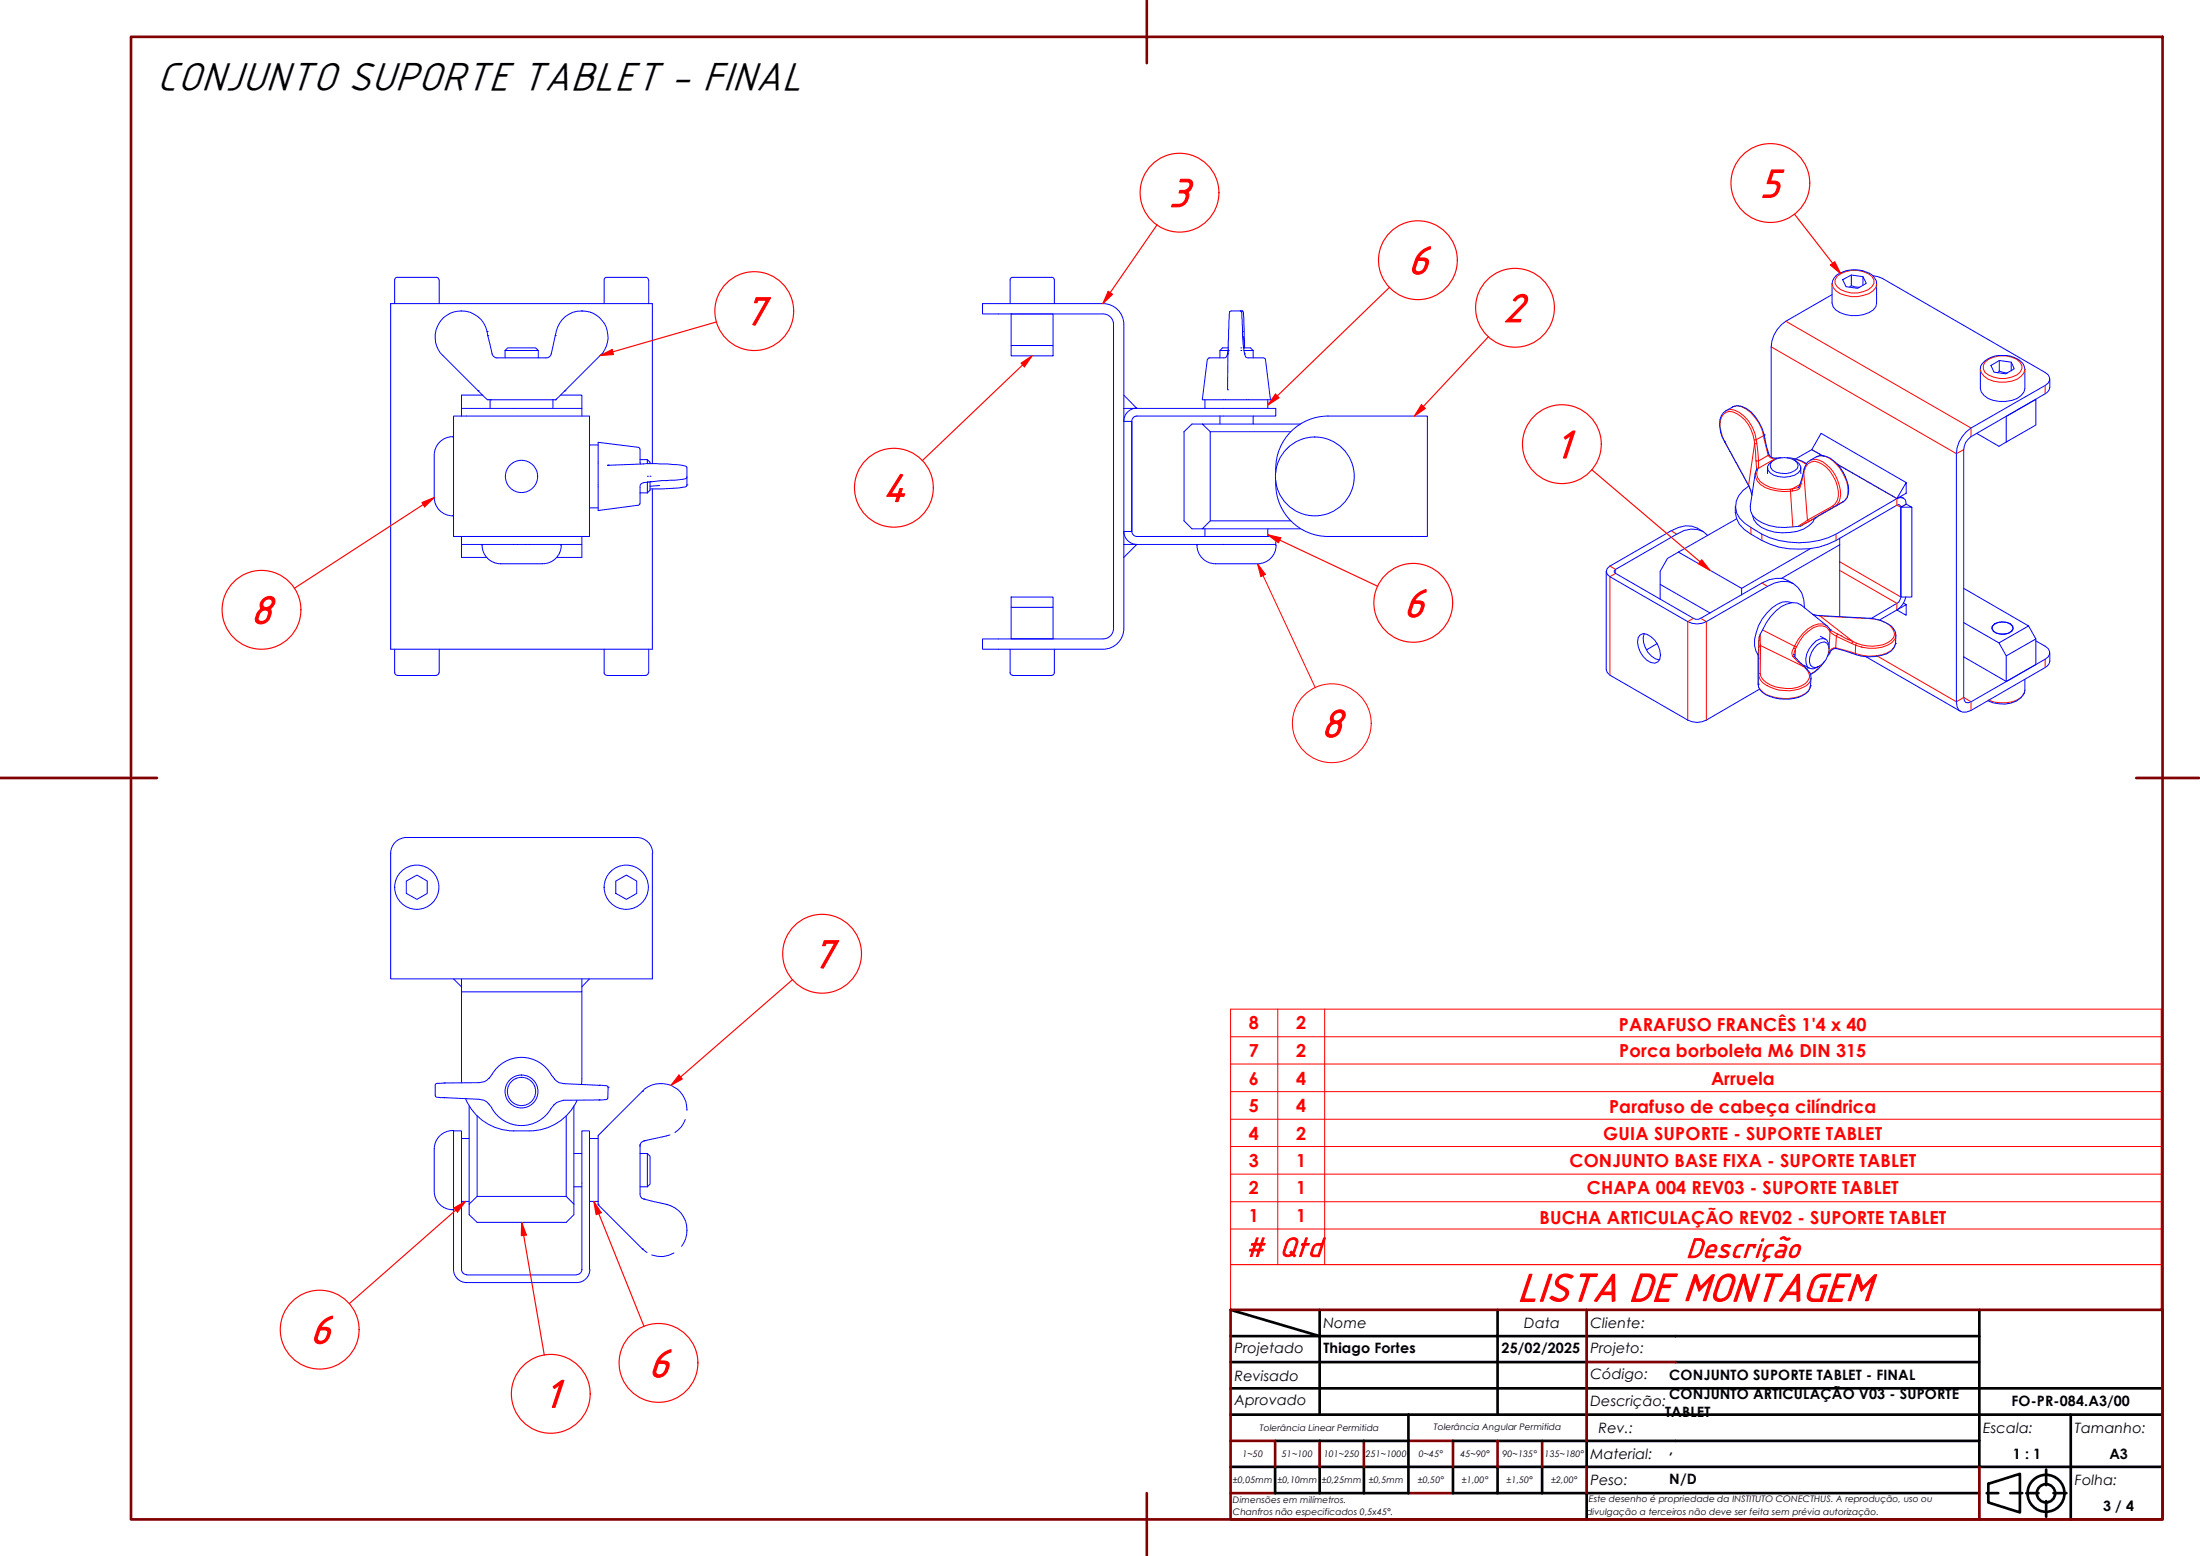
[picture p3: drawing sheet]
<svg xmlns="http://www.w3.org/2000/svg" width="420mm" height="297mm" viewBox="0 0 420 297" stroke-linecap="round" stroke-linejoin="round" font-family="sans-serif">
<!-- layer: Visible ABNT -->
<g fill="none" stroke="#00f" stroke-width=".19">
<path d="M75.4 53.5v4.5M75.4 53.4v-.2l.5-.3h7.5l.4 .3v.2M83.9 53.5v4.5M111.1 59.4a4.9 4.9 0 0 0-4.9 3.8M111.1 59.4a4.9 4.9 0 0 1 4.7 3 4.9 4.9 0 0 1-1.2 5.5M111.1 59.4h.1M115.4 53.5v4.5M123.3 52.9l.5 .3v.2M123.4 52.9h-7.5l-.5 .3v.2M123.9 53.5v4.5M192.9 53.5v4.5M200.9 52.9l.2 .1 .3 .4"/>
<path d="M200.9 52.9h-7.5l-.4 .3-.1 .2M201.4 53.5v4.5M236.9 59.4h.1l.2 .4 .1 3.5M237.2 59.4h.1M237.2 59.4h-2.1l-.3 .1-.2 5.7-.2 9.1M237.2 59.4l.2 .1 .1 .2 .2 6.7-.2-2.2M349.9 56.2l-8.8 5.1a6.2 6.2 0 0 0-2.8 4.9v21.1M350.7 52.6a6.1 6.1 0 0 1 6.9 0l.7 1 .1 .6v3.6l-.1 .7a4.9 4.9 0 0 1-4.7 1.7 4.5 4.5 0 0 1-3.5-1.7l-.2-.7v-3.6l.4-1.1zM351.9 53.4l1.7-.9 2.2 .3 .6 1.3-1.6 .9-2.2-.3zM353.6 52.5v2l-.3 .3M353.6 54.5l1.5 .3M355.8 52.8v1.7"/>
<path d="M357.7 52.6l1.8 .5 31.1 18a1.32 1.32 0 0 1 .8 1.2 1.32 1.32 0 0 1-.8 1.3l-14.2 8.1a6.2 6.2 0 0 0-2.8 4.9v47.4l.2 .9a1.67 1.67 0 0 0 2.6 .7l14.6-8.5 .5-.9v-1.6M86.6 79.4h26v23h-26zM88.1 79.4v-1.4h23v1.4M91.3 74.6l1.8 1.7h13M91.3 74.6h.1M92.2 75.4h-4.1v2.6M93 63.3a5 5 0 0 0-7.3-3.4 5 5 0 0 0-1.1 8l6.7 6.7M93 63.3h.1M93 63.3l.2 .8M93.2 64.1l.8 3.4a.99 .99 0 0 0 .9 .8M93.2 64.1h.1M93.9 76.3h-.3v1.7"/>
<path d="M96.5 66.9l.5-.5h5.3l.5 .5M96.5 66.9h6.3M96.5 66.9v1.4M102.8 66.9v1.4M105.6 76.3v1.7M106 64.1l-.7 3.4a1.04 1.04 0 0 1-1.2 .8h-9.2M106 64.1h.1M106.1 76.3h.1M106.2 63.3l-.2 .8M107.1 75.4h4v2.6M107.9 74.6l-1.8 1.7M107.9 74.6h.1"/>
<path d="M114.6 67.9h.1M114.6 67.9l-6.7 6.7M193.1 66h8v1.9h-8zM193.1 66v-6.1h8v6.1M212.7 61.9a2 2 0 0 0-2.1-2h-23v-1.9h23a4 4 0 0 1 4 3.9M212.7 62v57.9M214.6 75.4l2.5 2.6h-2.5M214.6 62v57.9M217.1 78h26.5v1.4h-26.5M217.1 77.9a2.51 2.51 0 0 0-2.5 2.5M217.1 79.4a.98 .98 0 0 0-.9 1M230.1 76.3v1.7"/>
<path d="M230.9 68.4l-.3 .2M233 66.9h1.5M233 66.9v1.4M233 79.4v1.5M234.4 67.5l-.1 .4a.73 .73 0 0 1-.9 .4h-2.5M234.4 67.5h.1M234.4 74.4h.1M234.6 66.9h.1M234.6 66.4h-1.1l-.5 .5M234.6 66.7l-.2 .8M237 66.9h.1M237 66.4h.1"/>
<path d="M237.3 63.3h.1M237.3 63.3l.1 2.5 .3 1.7M237.5 66.4h1.3l.5 .5M237.6 66.9h1.7M237.7 67.5l.1 .4a.73 .73 0 0 0 1 .4h2.6M237.7 67.5h.1M239.3 66.9v1.4M239.3 79.4v1.5M241.4 68.4l.3 .2 .9 7.7h-13l1-7.7M242.1 76.3v1.7M253.6 79.4h19v23h-19M253.7 79.4a10 10 0 0 0-10.1 10"/>
<path d="M378.6 69.4a5.1 5.1 0 0 1 4.6-1.5 3.9 3.9 0 0 1 3.4 2l.1 .6v3.7a3 3 0 0 1-2.5 2.2 5.3 5.3 0 0 1-5.8-1.5l-.2-.7v-3.7l.1-.6zM380.2 69.8l1.6-1 2.3 .3 .6 1.3-1.7 1-2.2-.4zM381.8 68.8v2.1l-.3 .3M381.8 70.9l1.5 .3M384.1 69.1v1.7M391.5 72.3v1.7l-.5 .9-14.6 8.5a3 3 0 0 0-1.4 2.4v47.3l.2 .6 .2 .4 .5 .1 .5-.2 14.2-8.2a1.32 1.32 0 0 0 .8-1.2 1.32 1.32 0 0 0-.8-1.2l-1.8-1M86.4 98.5h.2M86.4 83.4h.2M86.5 83.4a3.5 3.5 0 0 0-3.6 3.5v8.1a3.5 3.5 0 0 0 3.6 3.5M112.6 97h1.6M112.6 84.9h1.6M116 88.8h.1"/>
<path d="M116.1 88.8h.1M116.1 88.8l9.2-.3 4 .2 1.5 .2 .3 .2 .1 .2v3.3M122.2 85.7l-.3-.3-7.7-1v13.1l7.7-1.1 .3-.2M122.2 85.7l.1 2.9M122.2 87.7h1.4M122.2 94.1h1.4M123.6 90.9h.1M123.6 92h.1M123.6 87.7v.8M123.6 92.1v2M123.6 87.7l.5 .6v.2M124.1 91.9h.1"/>
<path d="M124.1 90.9h.1M124.1 92v1.6l-.5 .5M124.6 88.5v-30.5h-50v65.9h50v-30.6M125.8 92.7h.1M125.8 92.7l-1.7 .1M127.3 91.7l-4.3 .4a.87 .87 0 0 0-.8 1.2v2.9M127.3 91.7h.1M131.2 92.6h.1M131.2 92.6l-.1 .3a31.4 31.4 0 0 1-7 .4M131.2 91a.61 .61 0 0 1-.8 .5l-3.1 .2M214.6 80.4h1.6v21.1M216.2 80.4v21.1"/>
<path d="M229.6 80.9h-2l-1.5 1.5v17l1.5 1.6h2M231.1 82.4h15.4M231.1 82.4v17M243.6 89.5v.7M243.6 91.7v.7M243.6 92.4a10 10 0 0 0 10.1 10M246.5 99.4h-15.4l-1.5 1.6h18.7M248.3 80.9h-18.7l1.5 1.5M329.4 84.3h.1M329.4 84.3l4.5 8.4 .7 1.8M331.4 96.6a5.2 5.2 0 0 0 3 5.4 15.8 15.8 0 0 0 16.2 1.2l11.7-6.8 .3-.1 .4 .5M331.7 99l-11.2 6.4"/>
<path d="M334 92.8a4.5 4.5 0 0 0-2.3 5.1l.5 1a15.9 15.9 0 0 0 18.4 3.1l11.7-6.8M334.7 98.4a3.8 3.8 0 0 0 2.9 2.8 10 10 0 0 0 6.8-.2l1-.6 .8-.7 .4-.8M335.4 89.8h.1M335.5 89.6h.1M335.5 89.5h.1M335.5 89.6l-.3 .7-.9 6.3a3.1 3.1 0 0 0 2.2 3.2 12.9 12.9 0 0 0 7.4 .6l2.8-1.5M335.5 89.5v.1M336.9 83h.1M336.9 83a14.3 14.3 0 0 0 1.1 4l.3 .3 .9 .2M336.9 83a7.7 7.7 0 0 0-4.3-5.4 3.6 3.6 0 0 0-3.5 1.2 4.9 4.9 0 0 0 .3 5.5M337.6 89.3v1.1M338.4 88.1a3.8 3.8 0 0 1 4.8 .2l.2 .5-.1 .6a3.8 3.8 0 0 1-4.8 .4l-.4-.6v-.6z"/>
<path d="M338.8 87.8a1.69 1.69 0 0 0-1.2 1.9 3.3 3.3 0 0 0 3.1 1.4 3.3 3.3 0 0 0 3.2-1.4 1.69 1.69 0 0 0-1.3-1.9M339.2 87.5h.1M340.2 87.4l-1 .1M341.3 87.4a7.9 7.9 0 0 1 3.7 1.1M343.4 93.1h.1M343.9 89.3v1.1M344.6 89.5h.1M344.6 89.5a11 11 0 0 1-1.2 3.6M345.6 87.9a2.81 2.81 0 0 0-1 1.6M346 85.8l-3.1 1.8M346 85.8l1.8-3.1 16.2 9.4M346 85.8l2 1.2"/>
<path d="M346.7 98.9h.1M347 87.2h.1M347 87.2a2.87 2.87 0 0 1 3.2 .8 7.6 7.6 0 0 1 2.8 6.3l-.2 .6-.8 .9-5.3 3.1M347 87.2l-1.3 .7M348.1 87h.1M350.9 88.6l11.4 6.6M362.3 95.2l.7-.2 .5 .1 .4 .4 .1 .8M363 96.8v17.2l-.4 .9-5.3 3.2M363 96.8l1-.5 1.1 .5zM363 96.8v17.2h2.1v-17.2M363 94.8l.5 .3M364 92.1v2.1l-1.7 1z"/>
<path d="M377.5 82.7l4.3 2.5 7-4.1v-4.9l-5.6 3.3v4.9M88.1 102.4v1.5h23v-1.5M88.1 103.9v2.5h4.9M92.1 104.1a3.5 3.5 0 0 0 3.5 3.5h8a3.5 3.5 0 0 0 3.6-3.5M92.1 103.9v.2M107.1 103.9v.2M111.1 103.9v2.5h-4.8M193.1 114h8v1.9h-8zM193.1 115.9v6.1h8v-6.1M212.7 120a2 2 0 0 1-2.1 2h-23v1.9h23a4 4 0 0 0 4-3.9M214.6 101.4a2.51 2.51 0 0 0 2.5 2.5M214.6 103.9h2.5l-2.5 2.5"/>
<path d="M214.6 101.5h1.6M216.2 101.4a.98 .98 0 0 0 .9 1M217.1 102.4h26.5v1.5h-26.5M228.6 104.1a3.5 3.5 0 0 0 3.5 3.5M228.6 103.9v.2M230.1 101v1.4M232.1 107.6h8.1M242.1 101v1.4M243.6 103.9v.2M243.7 104.1a3.5 3.5 0 0 1-3.5 3.5M306.8 109.1v18.8l.2 .5 .5 .5 14.8 8.6a3.8 3.8 0 0 0 3.6 0l10.1-5.9M317.1 111.6l9.5 5.4"/>
<path d="M320.5 105.4l-2 1.2-1.4 2.5v5.3M320.5 105.4l12.1 6.9M325.2 101.5a5 5 0 0 0-6-.2l-11.7 6.8-.5 .4-.2 .6 .2 .6 .5 .4 14.8 8.6a3.8 3.8 0 0 0 3.6 0l11.7-6.8a4.9 4.9 0 0 1 4.9-.5 4.8 4.8 0 0 1 2.1 4.7M326.1 102.2a4.3 4.3 0 0 0-5.9-.2l-11.7 6.7-.2 .3v.2l15.5 9h.6l.4-.2 11.7-6.7 1.4-.6a4.5 4.5 0 0 1 4.6 .7M332.6 112.3v1.3M342.2 115a3.6 3.6 0 0 0-3.8 1.1 9.1 9.1 0 0 0-3.3 7.1l.2 1.1 .5 .8M345.8 104.7l-13.2 7.6M346.1 117.3l1.5 .2 9.5 .5M351.3 102.7v15M351.3 104l-11.1 6.4M357.1 118h.1M357.1 118a8 8 0 0 1 4.2 1.6l.7 1.1 .1 .6"/>
<path d="M363.5 115.1l.5 .3-1.7 1 1.7 1.1v-2.1M364 114a3.8 3.8 0 0 1-1.7 2.4l-3.3 1.9M375 118.9l6.8 3.8M375 112.3l12.4 7.2M380.4 119.6a2.76 2.76 0 0 1 4-.1l.1 .4-.2 .5a2.87 2.87 0 0 1-3.6 .2l-.3-.5zM381 119a2.8 2.8 0 0 1 3.4 .6v.5a2.14 2.14 0 0 1-2.4 .9l-.8-.2-.5-.4-.3-.5 .2-.4zM381 119v.1M383.9 119v.1M75.4 123.9v4.5v.3l.5 .2M75.9 129h7.5M83.8 128.4l-.2 .4-.3 .1M83.9 123.9v4.5"/>
<path d="M115.4 123.9v4.5v.3l.5 .2M115.9 129h7.5M123.8 128.4l-.2 .4-.3 .1M123.9 123.9v4.5M192.9 123.9v4.5l.1 .3 .4 .2M193.4 129h7.5M201.4 123.9v4.5l-.3 .4-.2 .1M313.2 121.2l.6-.2a4.1 4.1 0 0 1 3.2 4.8l-.4 .6a2.16 2.16 0 0 1-2.8-1.1 4.2 4.2 0 0 1-.9-3.6zM314 121a4.2 4.2 0 0 0 2.9 5M316.5 122.9l-2 1.2M335.8 130.6h.1M335.8 130.6a2.61 2.61 0 0 0 2.2 2.4 7.8 7.8 0 0 0 6.8-.6l.5-.4 .3-.5 .2-.6"/>
<path d="M337.4 130.9h.1M342.6 124.9h.1M342.6 124.9l.1 .4 2.3 2.4M344.5 127l1 .6M345 127.7h.1M345 127.7a2.05 2.05 0 0 1 .9 1.8l-.1 1.4M345.8 130.9h.1M347.1 123l.7-.3 .6-.2a1.69 1.69 0 0 1 .7 2.5 3.5 3.5 0 0 1-2.3 2.4h-.6a2.06 2.06 0 0 1-.3-2.8zM347.7 121.5l1 .5M348.5 126.2a7 7 0 0 1-2.7 2.6M349.3 123.9a1.73 1.73 0 0 0-1-2l-.7 .1a4.6 4.6 0 0 0-2.7 4.7l.3 .6a1.7 1.7 0 0 0 2.3-.1M349.4 124.6h.1"/>
<path d="M349.4 124.6l-.3 .7M349.4 124.6a1.4 1.4 0 0 1 1.3-.8l3.7 1.2M349.6 120.3h.1M349.6 120.3l-.7-.8-4.9-4a3.4 3.4 0 0 0-3.8 .3 12.9 12.9 0 0 0-4.2 5.8l-.2 3.4v5.6M349.6 120.3l.1 .1M351.6 121.4h.1M352.7 122h.1M354.4 125h.1M356.3 125.3l18.2 10.5M362 122.9h.1M362 122.9a3.2 3.2 0 0 1-2.8 2.2 8.5 8.5 0 0 1-4.8-.1M362.1 121.4l-.1 1.5"/>
<path d="M381.8 122.7l5.6-3.2 1.4 2.5-5.6 3.2zM383.2 125.2v4.9l-8.2-4.7M386.7 129.7v2a2.62 2.62 0 0 1-1.6 2.1 6.2 6.2 0 0 1-5.4 0M388.8 122v4.9l-5.6 3.2M77.6 159.9h44M77.6 159.9a3 3 0 0 0-3 3M121.6 159.9a3 3 0 0 1 3.1 3M74.6 162.9v24h50v-24M77.6 168.2l2-1.1 2 1.1v2.3l-2 1.2-2-1.2zM117.6 168.2l2-1.1 2 1.1v2.3l-2 1.2-2-1.2zM86.6 186.9l1.5 1.5M88.1 186.9v19"/>
<path d="M111.1 186.9v2.4h-23M111.1 189.3v16.6M112.6 186.9l-1.5 1.5M82.9 219.3v8.1M84.8 209.5h.1M84.8 209.5l6.7 .4a2.83 2.83 0 0 1 2.4 1.5M84.8 206.7h.1M84.8 206.7l-1.4 .1-.3 .3 .1 2.2 .2 .2h1.4M86.4 215.8h.2v26.5a2.51 2.51 0 0 0 2.5 2.5M86.5 215.8a3.5 3.5 0 0 0-3.6 3.5M86.6 215.9h1.5v26.5a.99 .99 0 0 0 1 .9M88.1 217.3h1.5"/>
<path d="M88.1 205.9l.1 .8M88.9 209.8a10 10 0 0 0 9.2 6.1h3M89.6 211.1v20.8l1.5 1.4h17l1.5-1.4v-20.8M91.1 213v15.4M93.9 211.5a6.5 6.5 0 0 0 11.3 .1M105.3 205.3a6.5 6.5 0 0 0-11.3-.2l-.6 .8a2.59 2.59 0 0 1-1.8 .8h-6.8M105.3 205.3l.6 .7a2.22 2.22 0 0 0 1.8 .9l6.7 .3M108.1 213v15.4M110.2 210a10 10 0 0 1-9.1 5.9M111.1 205.9v1.1M112.6 217.3h1.6M114.4 210h.1"/>
<path d="M114.4 207.2h.1M114.4 207.2h1.4l.3 .4M114.4 210h-6.8a3.1 3.1 0 0 0-2.4 1.6M116.1 207.6h.1M116.1 207.6l-.1 2.2-.2 .1-1.4 .1M122.2 218.5v9.1a1.05 1.05 0 0 0 .8 1.3M122.7 208.3l-8.5 8.5v13.2M122.7 208.3h.1M122.7 208.3a4.9 4.9 0 0 1 5.5-1.1 4.9 4.9 0 0 1 3 4.7M123 217.8h.1M123 217.8a.96 .96 0 0 0-.8 1.1M128 216.6l-5 1.2"/>
<path d="M130.9 213.7a4.7 4.7 0 0 1-2 2.5M82.9 227.4a3.5 3.5 0 0 0 3.6 3.5M86.4 230.9h.2M88.1 229.3h1.5M91.1 228.4l-1.5 1.5M91.1 228.4h17M108.1 228.4l1.5 1.5M109.6 220.2h1.5M109.6 226.6h1.5M112.6 229.3h1.6M114.2 230h.1M114.2 230l8.5 8.4"/>
<path d="M122.2 220.2h1.4M122.2 226.6h1.4M122.7 238.4h.1M122.7 238.4l.9 .7M123 228.9h.1M123 228.9l4.3 1M123.6 220.2l.5 .5v5.3l-.5 .6M123.6 220.2v6.4M127.3 229.9h.1M127.3 229.9a5 5 0 0 1 2.9 8M128.7 239.2a4.7 4.7 0 0 1-4.2 .4M89.1 244.8h21"/>
<path d="M89.1 243.4h21M112.6 242.4v-26.5h-1.5v26.5a.99 .99 0 0 1-1 .9M112.6 242.3a2.51 2.51 0 0 1-2.5 2.5"/>
<circle cx="99.6" cy="90.9" r="3.1"/>
<circle cx="251.1" cy="91" r="7.5"/>
<circle cx="79.6" cy="169.4" r="4.2"/>
<circle cx="119.6" cy="169.4" r="4.2"/>
<circle cx="99.6" cy="208.4" r="2.7"/>
<circle cx="99.6" cy="208.4" r="3.1"/>
</g>
<!-- layer: Visible Narrow ABNT -->
<g fill="none" stroke="#f00" stroke-width=".19">
<path d="M349.9 54.2a2.83 2.83 0 0 0 2.5 2.2 5.9 5.9 0 0 0 5.4-.9l.5-.7 .1-.6M350.8 52.8a5.3 5.3 0 0 1 6.7 0l.4 .7a2.19 2.19 0 0 1-2 2.2 5.1 5.1 0 0 1-5.1-1l-.3-.6v-.6zM329.6 78.4a3 3 0 0 1 3.5 1 7.6 7.6 0 0 1 2.3 4.5M330.9 77.6l.8-.1a5 5 0 0 1 3.5 2.2l.7 1.1 .6 1.2 .3 1.2M338.3 66.2l35.3 20.4 1.4-.8M341.1 61.3l35.3 20.4v1.7M378.2 70.5a3 3 0 0 0 2.5 2.3 5.3 5.3 0 0 0 5.8-1.6l.2-.7M379.1 69.1a5.1 5.1 0 0 1 6.7 0 1.53 1.53 0 0 1-.7 2.5 5.5 5.5 0 0 1-6-.5l-.3-.7v-.6zM390.6 73.6v1.6M329.4 84.3h.1M329.4 84.3l4.5 8.3M333.9 92.6l.5 1 .2 .9"/>
<path d="M333.9 92.6v.1M335 84a6.2 6.2 0 0 0-4.7-5.5 1.98 1.98 0 0 0-1.8 1.9 7.3 7.3 0 0 0 .9 3.9M335 84l.1 .7M335.1 84.7l.2 3.2M335.1 84.7h.4l.4 3.3M335.1 84.7l-1.2 7.9M335.2 90.3a2.86 2.86 0 0 0 1.9 2.8 10 10 0 0 0 4.8 .7v-.4M335.4 83.9l-.4 .1M335.4 83.9l.1 .8M335.7 89.6a2.23 2.23 0 0 0 1.3 2.9 7.8 7.8 0 0 0 4.9 .9M335.7 89.6l-.3 .2M335.9 88v1.1l-.4 .5"/>
<path d="M335.9 88l-.6-.1 .2 1.6M336.8 83.2l.1 .7 .2-.2M336.8 83.2l-1.4 .7M336.9 83.9l.8 3M336.9 83l-.1 .2M337.7 86.9a1.19 1.19 0 0 0 1.5 .6M337.7 86.9l-1.8 1.1M337.8 86.7l-.1 .2M339.2 87.5l-3.5 2v.1M339.2 87.5h.4M339.2 87.5h.1M339.5 87.4v.1"/>
<path d="M341.9 87.5l1.1 .2 1.9 .9M342.3 93.3v.4M342.3 93.3l-.4 .1M342.3 93.7a1.37 1.37 0 0 0 1.5-.8l.7-2.6 .7 9M342.3 93.7l-.4 .1 .5 6.8M343.4 93.1l-1.1 .2M343.7 92.8l.1 .1M343.7 92.5l-1.4 .8M344 92.4h.1M344.6 89.5v.2M344.6 89.7a2.04 2.04 0 0 1 3.4-1.1 6.7 6.7 0 0 1 2.9 6.9l-.8 1.1M344.6 89.7l-.1 .6-.1-.2"/>
<path d="M345.2 99.3l-1.9 1.2M345.2 99.3l.4 .2M345.6 99.5l-1.7 .9M345.7 87.9a2.5 2.5 0 0 1 3.1 .8 7.5 7.5 0 0 1 2.6 6.5 1.81 1.81 0 0 1-1.2 1.5l-.1-.1M346 85.8l2 1.2M346.7 98.9l5.3-3.1-6.4 3.7M347 87.2a3.4 3.4 0 0 1 3.7 1.4 6.7 6.7 0 0 1 2 6.4l-.3 .5-.4 .3M348.1 87h.1M350.1 96.6l-4.9 2.7M350.9 88.6l11.4 6.6v1.2l.7 .4 1-.5M307.5 108.1l1 .6v.8l-1 .6v18.8M319.2 101.3l1 .7"/>
<path d="M323.4 118l-1.1 .7v18.8M324.8 118l1.1 .7v18.8M334.4 100.7v1.3M336.5 102v1.2M336.5 111.3l1.1 .6M346.2 117.3l1.4 .3M347.6 117.6l6.3 4.9M347.6 117.6l9.5 .5M347.6 117.5v.1M348.9 119.5a3 3 0 0 0-3.7 .6l-.9 .9-.9 1.1-.7 1.3 .4 .1M350.6 102v1.2M351.3 108.9l11 6.3v1.2"/>
<path d="M351.3 107.2l11.7 6.8M357.1 118v.1M357.1 118.1a4.9 4.9 0 0 1 4.6 2.4 1.71 1.71 0 0 1-1.1 2.2 7.3 7.3 0 0 1-6 .1M335.8 125v.7M335.8 130.6a2.68 2.68 0 0 0 2.1 2.2 8.1 8.1 0 0 0 7-.5l.4-.4 .5-1M335.8 125.7h.1M335.8 130.6h.1M335.9 123.5l-.1 7.1v-4.9M336 121.6l-.1 1.9M336.2 121.1v2.1M336.2 128.6h-.2a1.69 1.69 0 0 0 .7 1.8 7.9 7.9 0 0 0 8.2 .5l.9-.9v-.5M336.2 123.2l8.2 4-2-1.9"/>
<path d="M336.2 123.2l-.3 .3M336.2 123.2v5.4M336.6 120.3l6.1 3.1-.1 .3M342.8 125.7h.1M342.9 123.9l-.3 1M342.9 123.9l-.3-.2a1.38 1.38 0 0 0-.2 1.6h.3M342.9 123.9l-.1 1.6M343.1 123.5l-.2 .4M344.6 127.2h-.2l.5 .4M344.9 127.6a1.75 1.75 0 0 1-.1 2.9 7 7 0 0 1-8.1-.8l-.4-.6-.1-.5M344.9 127.6l.1 .1M348.1 126.7l-1.5 1.5-.8 .5"/>
<path d="M349.2 125h.1M349.3 124.6l-.1 .2M349.3 124.2v.4M349.3 124.6h.1M349.4 120.4a2.19 2.19 0 0 0-3.1-.6 7.4 7.4 0 0 0-3.2 3.7M349.4 120.4l.1 .2M349.4 120.1v.3M349.5 120.6l-.2 3.3M349.6 120.3l-.1 .3M349.7 120.4l1.3 .6-.3 .5-1.2-.9M350.6 123.7l3 .8M350.6 123.7a1.14 1.14 0 0 0-1.3 .9"/>
<path d="M350.6 123.7l.1 .1M351 121l2.9 1.5M353 122.1h.1M353.7 122.9l.7 .3M353.9 122.5l-.2 .4-3-1.4-.1 2.2M353.9 122.5l.7 .3M354.4 123.2l-.1 1.6-.7-.3 .1 .2M354.6 122.8l-.2 .4M355.4 123.5h.1M358.4 125.2h.1M358.6 125.3l15 8.7 1.4-.9 1.4 .9v1.6M362 122.9a3.1 3.1 0 0 1-2.7 2.1 8.4 8.4 0 0 1-5-.2l.1 .2"/>
<path d="M362.1 121.3a3 3 0 0 1-2.7 2.3 8.5 8.5 0 0 1-5-.4M386.7 131.7a2.84 2.84 0 0 1-2.4 2.3 7.5 7.5 0 0 1-4.5-.3M390.6 125.8v1.6"/>
</g>
<path d="M240.2 107.6l1 2.3M235 197.9h177.7M244 192.6v48.8M253 192.6v48.8M235 203.1h177.7M235 208.4h177.7M235 213.7h177.7M235 218.9h177.7M235 234.6h177.7v-42h-177.7v57.4h177.7v-8.6M235 224.1h177.7M235 229.4h177.7" fill="none" stroke="#f00" stroke-width=".19"/>
<path d="M412.7 234.6v6.8h-177.7" fill="none" stroke="#f00" stroke-width=".22"/>
<!-- layer: Borda A3/A4 (ABNT) -->
<g fill="none" stroke="#800000" stroke-width=".51">
<path d="M25 7h388v283.1h-388zM219 0v12.1M0 148.5h30M408 148.5h12M235 250h178v40.1h-178zM303 250v25.1M235 275.1h8.5v4.9M252 275.1v4.9M260.5 275.1v4.9M269 275.1h8.5v4.9M286 275.1v4.9M294.5 275.1v4.9"/>
<path d="M303 260h17M219 285v12M235 285h8.5M269 285h8.5M303 280v5M378 280v10.1"/>
</g>
<g fill="none" stroke="#000" stroke-width=".51">
<path d="M235 255.1h143M235 250l17 5.1M252 250v20.1M286 250v10M378 250v30M235 260h51M235 265h178M235 270.1h178M243.5 275.1h25.5M269 270.1v14.9h-25.5v-5M277.5 275.1h25.5M286 260h17"/>
<path d="M286 260v10.1M303 275.1h75M303 275.1v4.9M320 260h58M395.5 270.1v20M235 280h178M252 280v5M260.5 280v5M277.5 280v5h100.5M286 280v5M294.5 280v5M303 285v5.1"/>
<path d="M379.4 285h2.2M379.7 283.3l6.1-1.9v7.3l-6.1-1.9zM383.9 285h2.3M387 285h2.3M390.8 280.5v3M390.8 286.6v2.9M392.2 285h2.5"/>
<circle cx="390.7" cy="285.1" r="3.5"/>
<circle cx="390.7" cy="285.1" r="1.75"/>
</g>
<path d="M240.2 107.6l1.5 2.1-.9 .4z" fill="#f00"/>
<g fill="none" stroke="#f00" stroke-width=".19">
<path d="M240.2 107.6l1.5 2.1-.9 .4zM241.2 109.9l10 21.4"/>
<circle cx="254.3" cy="138.1" r="7.5"/>
</g>
<path d="M82.9 95l-2.1 1.3" fill="none" stroke="#f00" stroke-width=".22"/>
<path d="M80.6 95.9l2.3-.9-1.8 1.8z" fill="#f00"/>
<g fill="none" stroke="#f00" stroke-width=".22">
<path d="M197.1 67.9l-1.8 1.7M80.6 95.9l2.3-.9-1.8 1.8zM80.8 96.3l-24.6 16"/>
<circle cx="49.9" cy="116.4" r="7.5"/>
</g>
<path d="M195 69.3l2.1-1.4-1.5 2.1z" fill="#f00"/>
<g fill="none" stroke="#f00" stroke-width=".22">
<path d="M350 50.3l1.5 1.9M195 69.3l2.1-1.4-1.5 2.1zM195.3 69.6l-19.2 18.3"/>
<circle cx="170.7" cy="93.1" r="7.5"/>
</g>
<path d="M349.6 50.6l.8-.6 1.1 2.2z" fill="#f00"/>
<g fill="none" stroke="#f00" stroke-width=".22">
<path d="M212 55.9l-1.4 2.1M342.7 40.9l7.3 9.4M349.6 50.6l.8-.6 1.1 2.2z"/>
<circle cx="338.1" cy="34.9" r="7.5"/>
</g>
<path d="M211.6 55.6l.9 .6-1.9 1.8z" fill="#f00"/>
<g fill="none" stroke="#f00" stroke-width=".22">
<path d="M211.6 55.6l.9 .6-1.9 1.8zM221 42.9l-9 13M242.1 102.1l2.3 1"/>
<circle cx="225.3" cy="36.8" r="7.5"/>
</g>
<path d="M242.1 102.1l2.5 .6-.4 .9z" fill="#f00"/>
<g fill="none" stroke="#f00" stroke-width=".22">
<path d="M242.1 102.1l2.5 .6-.4 .9zM244.4 103.1l18.7 8.8M130 205.6l-1.9 1.6"/>
<circle cx="269.9" cy="115.1" r="7.5"/>
</g>
<path d="M129.7 205.2l.6 .8-2.2 1.2z" fill="#f00"/>
<g fill="none" stroke="#f00" stroke-width=".22">
<path d="M117 67.2l-2.4 .7M151.4 187l-21.4 18.6M129.7 205.2l.6 .8-2.2 1.2z"/>
<circle cx="157" cy="182.1" r="7.5"/>
</g>
<path d="M114.6 67.9l2.3-1.2 .3 1z" fill="#f00"/>
<g fill="none" stroke="#f00" stroke-width=".22">
<path d="M114.6 67.9l2.3-1.2 .3 1zM136.8 61.5l-19.8 5.7M88.9 229.3l-1.8 1.7"/>
<circle cx="144" cy="59.4" r="7.5"/>
</g>
<path d="M86.7 230.6l2.2-1.3-1.5 2.1z" fill="#f00"/>
<g fill="none" stroke="#f00" stroke-width=".22">
<path d="M271.8 77.6l-1.7 1.8M86.7 230.6l2.2-1.3-1.5 2.1zM87.1 231l-20.4 17.8"/>
<circle cx="61.1" cy="253.8" r="7.5"/>
</g>
<path d="M271.5 77.3l.7 .7-2.1 1.4z" fill="#f00"/>
<g fill="none" stroke="#f00" stroke-width=".22">
<path d="M271.5 77.3l.7 .7-2.1 1.4zM284.3 64.2l-12.5 13.4M99.6 233.3l.4 2.5"/>
<circle cx="289.3" cy="58.8" r="7.5"/>
</g>
<path d="M99.6 233.3l.9 2.5-.9 .1z" fill="#f00"/>
<g fill="none" stroke="#f00" stroke-width=".22">
<path d="M324.7 107.2l1.9 1.7M99.6 233.3l.9 2.5-.9 .1zM100 235.8l3.9 22.9"/>
<circle cx="105.2" cy="266.1" r="7.5"/>
</g>
<path d="M325 106.9l1.6 2-2.2-1.3z" fill="#f00"/>
<g fill="none" stroke="#f00" stroke-width=".22">
<path d="M243.9 75.6l-1.8 1.7M304 89.6l20.7 17.6M325 106.9l1.6 2-2.2-1.3z"/>
<circle cx="298.3" cy="84.8" r="7.5"/>
</g>
<path d="M243.6 75.2l.7 .7-2.2 1.4z" fill="#f00"/>
<g fill="none" stroke="#f00" stroke-width=".22">
<path d="M265.4 54.8l-21.5 20.8M243.6 75.2l.7 .7-2.2 1.4zM113.4 229.3l1 2.4"/>
<circle cx="270.8" cy="49.7" r="7.5"/>
</g>
<path d="M113.4 229.3l1.4 2.2-.9 .4z" fill="#f00"/>
<g fill="none" stroke="#f00" stroke-width=".22">
<path d="M113.4 229.3l1.4 2.2-.9 .4zM114.4 231.7l8.6 21.5"/>
<circle cx="125.8" cy="260.2" r="7.5"/>
</g>
<text font-size="8.2" x="30" y="17.2">CONJUNTO SUPORTE TABLET - FINAL</text>
<g font-size="8.1" fill="#f00">
<text x="223.1" y="39.4">3</text>
<text x="336" y="37.6">5</text>
<text x="268.9" y="52.2">6</text>
<text x="142.1" y="62">7</text>
<text x="287.1" y="61.3">2</text>
<text x="296.9" y="87.4">1</text>
<text x="168.5" y="95.7">4</text>
<text x="47.9" y="119">8</text>
<text x="268" y="117.7">6</text>
<text x="252.3" y="140.6">8</text>
<text x="155.1" y="184.7">7</text>
<text x="289.8" y="248.3">LISTA DE MONTAGEM</text>
<text x="59.2" y="256.4">6</text>
<text x="123.8" y="262.8">6</text>
<text x="103.8" y="268.6">1</text>
</g>
<g font-size="5.6" fill="#f00">
<text x="237.8" y="239.8">#</text>
<text x="244.3" y="239.8">Qtd</text>
<text x="322" y="240">Descrição</text>
</g>
<g font-size="3.4" fill="#f00">
<text x="238.5" y="196.5">8</text>
<text x="247.5" y="196.5">2</text>
<text x="309.2" y="196.8">PARAFUSO FRANCÊS 1'4 x 40</text>
<text x="238.5" y="201.8">7</text>
<text x="247.5" y="201.8">2</text>
<text x="309.2" y="201.8">Porca borboleta M6 DIN 315</text>
<text x="238.5" y="207.1">6</text>
<text x="247.5" y="207.1">4</text>
<text x="326.8" y="207.1">Arruela</text>
<text x="238.5" y="212.3">5</text>
<text x="247.5" y="212.3">4</text>
<text x="307.3" y="212.5">Parafuso de cabeça cilíndrica</text>
<text x="238.5" y="217.5">4</text>
<text x="247.5" y="217.5">2</text>
<text x="306.2" y="217.5">GUIA SUPORTE - SUPORTE TABLET</text>
<text x="238.5" y="222.8">3</text>
<text x="247.5" y="222.7">1</text>
<text x="299.7" y="222.8">CONJUNTO BASE FIXA - SUPORTE TABLET</text>
<text x="238.5" y="228">2</text>
<text x="238.5" y="233.3">1</text>
<text x="247.5" y="228">1</text>
<text x="247.5" y="233.3">1</text>
<text x="294" y="233.6">BUCHA ARTICULAÇÃO REV02 - SUPORTE TABLET</text>
<text x="303.1" y="228">CHAPA 004 REV03 - SUPORTE TABLET</text>
</g>
<g font-size="2.7">
<text x="252.8" y="253.5">Nome</text>
<text x="291.1" y="253.5">Data</text>
<text x="303.8" y="253.5">Cliente:</text>
<text x="235.8" y="258.3">Projetado</text>
<text x="235.8" y="263.6">Revisado</text>
<text x="252.8" y="258.3">Thiago Fortes</text>
<text x="286.8" y="258.4">25/02/2025</text>
<text x="303.8" y="263.3">Código:</text>
<text x="303.8" y="258.3">Projeto:</text>
<text x="318.8" y="263.5">CONJUNTO SUPORTE TABLET - FINAL</text>
<text x="235.8" y="268.3">Aprovado</text>
<text x="303.8" y="268.3">Descrição:</text>
<text x="318.8" y="267.1">CONJUNTO ARTICULAÇÃO V03 - SUPORTE</text>
<text x="384.2" y="268.4">FO-PR-084.A3/00</text>
<text x="305.3" y="273.5">Rev.:</text>
<text x="318" y="270.5">TABLET</text>
<text x="378.8" y="273.5">Escala:</text>
<text x="396.2" y="273.5">Tamanho:</text>
<text x="303.8" y="278.6">Material:</text>
<text x="318.8" y="277.5">,</text>
<text x="384.4" y="278.5">1 : 1</text>
<text x="402.8" y="278.6">A3</text>
<text x="303.8" y="283.5">Peso:</text>
<text x="318.8" y="283.4">N/D</text>
<text x="396.2" y="283.6">Folha:</text>
<text x="401.6" y="288.4">3 / 4</text>
</g>
<g font-size="1.7">
<text x="240.6" y="273.2">Tolerância Linear Permitida</text>
<text x="273.8" y="273">Tolerância Angular Permitida</text>
<text x="237.3" y="278.2">1~50</text>
<text x="244.8" y="278.2">51~100</text>
<text x="252.9" y="278.2">101~250</text>
<text x="260.9" y="278.2">251~1000</text>
<text x="271" y="278.2">0~45°</text>
<text x="279" y="278.2">45~90°</text>
<text x="287" y="278.2">90~135°</text>
<text x="295" y="278.2">135~180°</text>
<text x="235.5" y="286.9">Dimensões em milímetros.</text>
<text x="235.5" y="283.1">±0,05mm</text>
<text x="244" y="283.1">±0,10mm</text>
<text x="252.5" y="283.1">±0,25mm</text>
<text x="261.4" y="283.1">±0,5mm</text>
<text x="270.8" y="283.1">±0,50°</text>
<text x="279.2" y="283.1">±1,00°</text>
<text x="287.7" y="283.1">±1,50°</text>
<text x="296.2" y="283.1">±2,00°</text>
<text x="303.5" y="286.8">Este desenho é propriedade da INSTITUTO CONECTHUS. A reprodução, uso ou</text>
<text x="235.5" y="289.2">Chanfros não especificados 0,5x45°.</text>
<text x="303" y="289.2">divulgação a terceiros não deve ser feita sem prévia autorização.</text>
</g>
</svg>
